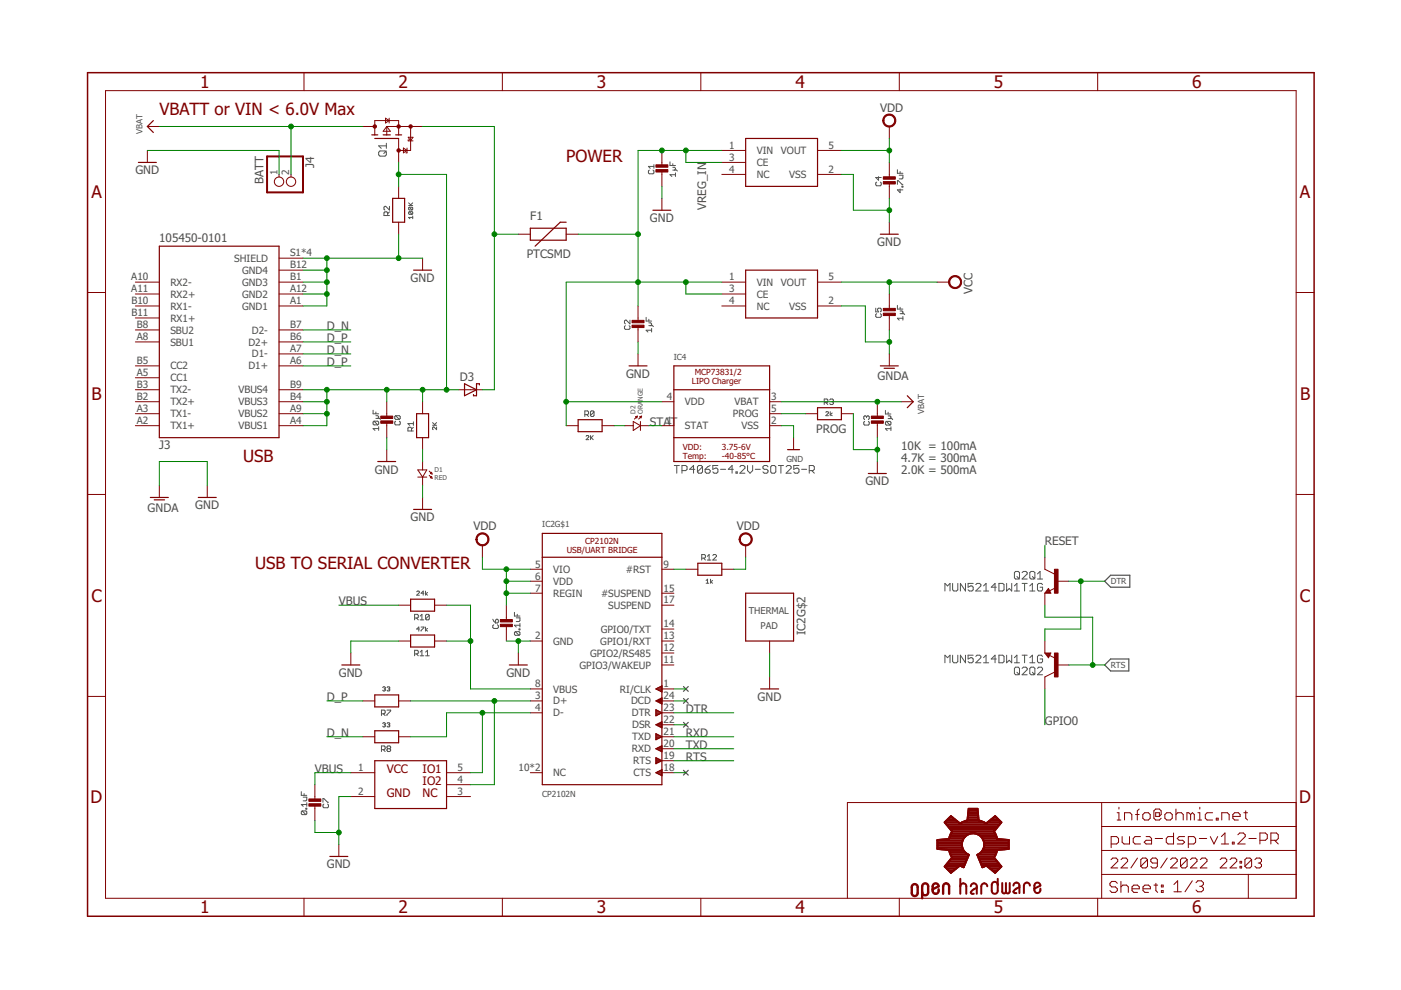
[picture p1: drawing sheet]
<svg xmlns="http://www.w3.org/2000/svg" width="297mm" height="210mm" viewBox="0 0 297 210" stroke-linecap="round" stroke-linejoin="round" font-family="sans-serif">
<path d="M234.2 123.2l1.3-1.2h4v2.5h-4zM144.9 145.6l1 1M144.9 148.1l1 1M144.9 153.2l1 1M145.9 145.6l-1 1M145.9 148.1l-1 1M145.9 153.2l-1 1M234.2 141l1.3-1.3h3.8v2.6h-3.8zM144.9 163.3l1 1M145.9 163.3l-1 1" fill="none" stroke="#505050" stroke-width=".25"/>
<g fill="none" stroke="#505050" stroke-width=".21">
<path d="M80.6 32h1l.3 .3v.5l-.3 .3h-1l-.3-.3v-.5zM81.9 30.4v1.1M81.9 32l-.5 .6M81.9 30.9h-1.6l.5 .6M137.7 36.1l-.2 .2v.4l.2 .2h.8l.1-.2v-.4l-.1-.2M138.6 34.9v.8M138.6 35.3h-1.1l.4 .4M142 34.3v.8h1.2M142.6 35.5h.4l.2 .2-.2 .4M142.6 36.1h.8l.2 .2M142.6 34.7v.4M143.2 37h-1.2l.5 .4"/>
<path d="M143.2 36.7v.7M185.9 38.6l-.2 .2v.4l.2 .2h.7l.2-.2v-.4l-.2-.2M186.3 37.4v.8l-.6-.6h1.1M190.3 36v.7h1.1M190.3 39.1v-.8h.2l.7 .8h.2M190.6 37.1h.8v.6l-.2 .2h-.6M190.8 36.4v.3M191.2 39.5h.2v.2h-.2zM82.2 45.7v-.6l-.2-.2h-.4l-.2 .2v.6h1.2M82.6 43.8v.7l-.8-.7-.4 .1v.4l.2 .2M82.6 44.9l-.4 .4M86.6 43.6h.9"/>
<path d="M86.6 43l.6 .6M86.8 43.9l.7 .2-.1 .4M86.8 44.9h.6l.1 .1-.1 .4M86.8 44.9l-.2 .4 .2 .1h.6M86.8 43.9l-.2 .5 .2 .1h.6M86.8 44.9l.6 .5M86.8 43.9l.6 .6M87.5 46.1h-.9l.3 .3M87.5 45.8v.6M87.5 43l-.4 .4M190.8 40.1v.8l-.5-.6h1.1M132.6 69l-.2 .2v.4l.2 .2h.8l.2-.2v-.4l-.2-.2"/>
<path d="M133.6 67.9v.8l-.8-.8-.4 .2v.4l.2 .2M137 67.3v.8h1.2M137.6 68.5h.4l.2 .2-.2 .3M137.6 69h.7l.2 .2M137.6 67.7v.4M138.2 70h-1.2l.4 .4M138.2 69.6v.8M185.7 65.3v.8h.6l-.2-.4 .2-.4h.3l.2 .2v.4l-.2 .2M185.9 66.5l-.2 .2v.4l.2 .2h.7l.2-.2v-.4l-.2-.2M190.3 64.7v.8h1.1M190.8 65.2v.3M190.8 65.9h.4l.2 .2-.2 .4"/>
<path d="M190.8 66.5h.8l.2 .2M191.4 67.1v.8M191.4 67.5h-1.1l.3 .4M79.1 87v.7h1.2M79.3 89.3h.8l.2 .2v.4l-.2 .2M79.3 89.3l-.2 .2v.4l.2 .2h.8M79.3 89.3l.8 .8M79.7 88.1h.4l.2 .2-.2 .4M79.7 88.7h.8l.2 .2M79.7 87.4v.3M80.3 90.9h-1.2l.4 .3M80.3 90.5v.7"/>
<path d="M83.9 89.3l-.2 .2v.4l.2 .2h.8l.2-.2v-.4l-.2-.2M83.9 88.1h.8l.2 .2v.4l-.2 .2M83.9 88.1l-.2 .2v.4l.2 .2h.8M83.9 88.1l.8 .8M87.2 91.4v-.6l-.1-.2h-.4l-.2 .2v.6h1.2M87.7 90.6l-.5 .4M87.7 89.8h-1.2l.4 .4M87.7 89.4v.8M91.7 90.2h.9M91.7 89.6l.6 .6M92.6 90.5v.6l-.6-.6-.3 .2 .1 .4M92.6 89.6l-.5 .4"/>
<path d="M124 87.9h.6l.2-.2v-.4l-.2-.2h-.6v1.2M124.3 92.5l.1-.1 .4 .1-.5 .7h.5M124.4 87.9l.4 .4M125.2 92.4v.8M125.3 92.8l.5 .4M125.8 92.4l-.6 .5M125.9 87.3l-.1-.2h-.4l-.2 .2v.8M125.9 87.3v.8l-.1 .2h-.4l-.2-.2M125.9 87.3l-.7 .8M143 98.7h1M143.5 98.7v1.6M144.6 99.8h.8l.3-.3v-.5l-.3-.3h-.8v1.6"/>
<path d="M147.3 99.5h-1.1l.8-.8v1.6M148.9 99l-.2-.3h-.6l-.2 .3v1.1M148.9 99v1.1l-.2 .2h-.6l-.2-.2M148.9 99l-1 1.1M149.5 99.5h.8l.3 .3v.3l-.3 .2h-.5l-.3-.2zM150.6 98.7l-.6 .3-.5 .5M152.2 98.7h-1.1v.8l.6-.2h.3l.2 .2v.6l-.2 .2h-.6l-.3-.2M152.8 99.5h1.1M155.5 99.5h-1.1l.8-.8v1.6M156.9 99l.2-.3h.6l.2 .3v.3l-1 1h1M158.5 98.7v1.1l.5 .5 .6-.5v-1.1M160.1 99.5h1.1"/>
<path d="M162.8 99l-.2-.3h-.6l-.2 .3v.3l.2 .2h.6l.2 .3v.3l-.2 .2h-.6l-.2-.2M163.7 98.7h.5l.3 .3v1.1l-.3 .2h-.5l-.3-.2v-1.1zM165 98.7h1.1M165.6 98.7v1.6M166.7 99l.2-.3h.6l.2 .3v.3l-1 1h1M169.4 98.7h-1.1v.8l.5-.2h.3l.3 .2v.6l-.3 .2h-.5l-.3-.2M169.9 99.5h1.1M171.6 99.8h.8l.3-.3v-.5l-.3-.3h-.8v1.6M172.1 99.8l.6 .5M174.8 85.4h.5l.2-.2v-.4l-.2-.2h-.5v1.2M175.1 87.4l.1-.1 .5 .1-.6 .7h.6M175.1 85.4l.4 .4"/>
<path d="M175.9 84.8l.2-.2h.4l.2 .2-.2 .4M176 87.3v.8M176.3 85.2h.2M176.4 87.6l-.4 .3 .4 .2M176.5 85.2l.2 .2-.2 .4h-.4l-.2-.2M183.3 89.3l-.2 .2v.4l.2 .2h.8l.2-.2v-.4l-.2-.2M183.7 88.4l-.2-.2-.4 .2v.4l.2 .2M183.7 88.4l.2-.2 .4 .2v.4l-.2 .2M183.7 88.4v.2M187.7 87v.8h1.2M187.9 89.3l-.2 .2v.4l.2 .2h.8M187.9 89.3h.8l.2 .2v.4l-.2 .2"/>
<path d="M187.9 89.3l.8 .8M188.3 88.8h.8l.2 .2M188.3 88.2h.4l.2 .2-.2 .4M188.3 87.4v.4M188.9 90.9h-1.2l.4 .4M188.9 90.5v.8M148.8 118.3h.6l.2-.1v-.4l-.2-.2h-.6v1.1M149.2 118.3l.4 .4M150 118l.3-.4v1.1M150 118.7h.7M151.1 117.8l.2-.2h.4l.2 .2v.2l-.8 .7h.8M156 100.1h.3v.2h-.3z"/>
<path d="M87.9 131h.6l.2-.1v-.4l-.2-.2h-.6v1.1M87.9 138.6h.6l.2-.1v-.4l-.2-.2h-.6v1.1M88.3 131l.4 .4M88.3 138.6l.4 .4M88.3 125.5l.2-.2 .4 .2-.6 .7h.6M88.9 133.4h-.6l.5-.5v.9M89.1 130.6l.4-.3v1.1M89.1 138.3l.4-.4v1.1M89.1 131.4h.8M89.1 139h.8M89.3 132.9h.6l-.6 .9M89.9 125.8h-.6l.4-.5v.9"/>
<path d="M90.2 125.3v.9M90.2 132.9v.9M90.2 139h.8M90.2 138.3l.4-.4v1.1M90.7 125.6l-.5 .3 .5 .3M90.7 133.2l-.5 .3 .5 .3M91 130.5l-.2-.2h-.4l-.2 .2v.7M91 130.5v.7l-.2 .2h-.4l-.2-.2M91 130.5l-.8 .7M104.5 131.3l.6 .8M104.7 132.5l-.2 .2v.4l.2 .1h.8l.2-.1v-.4l-.2-.2M105.1 131.5l.4-.2 .2 .2v.4l-.2 .2h-.4z"/>
<path d="M109.1 129.8v.8h1.1M109.3 133.9l-.2 .2v.4l.2 .2h.7M109.3 133.9h.7l.2 .2v.4l-.2 .2M109.3 133.9l.7 .8M109.5 131h.7v.6l-.2 .2h-.5M109.7 130.2v.4M110 133.3h.2v.2h-.2zM110.2 132.2v.7M110.2 132.6h-1.1l.4 .3M149.7 123.1l.3-.3v.9M149.7 123.7h.6M150.6 122.8v.9"/>
<path d="M151.1 123.1l-.5 .3 .5 .3M200.3 125.3v-1.6l.6 .5 .5-.5v1.6M202 123.7v1.4l.2 .2h.6l.3-.2v-1.4M202 138.9v1.4l.2 .2h.6l.3-.2v-1.4M204.7 123.7v1.6l-1.1-1.6v1.6M204.7 138.9v1.6l-1.1-1.6v1.6M206.3 123.7h-1v.8l.5-.3h.3l.2 .3v.6l-.2 .2h-.6l-.2-.2M206.3 138.9h-1v.8l.5-.3h.3l.2 .3v.6l-.2 .2h-.6l-.2-.2M206.9 124l.3-.3h.5l.3 .3v.2l-1.1 1.1h1.1M206.9 139.2l.3-.3h.5l.3 .3v.2l-1.1 1.1h1.1M208.5 125.3h1.1M208.5 124.2l.6-.5v1.6"/>
<path d="M208.5 139.4l.6-.5v1.6M211.2 124.5h-1l.8-.8v1.6M211.2 139.7h-1l.8-.8v1.6M211.8 123.7h.8l.3 .3v1.1l-.3 .2h-.8zM211.8 138.9h.8l.3 .3v1.1l-.3 .2h-.8zM213.4 123.7v1.6l.6-.5 .5 .5v-1.6M213.4 138.9v1.6l.6-.5 .5 .5v-1.6M215.1 125.3h1.1M215.1 124.2l.5-.5v1.6M215.1 139.4l.5-.5v1.6M215.3 121.2h.6l.3 .2v1.1l-.3 .3h-.6l-.2-.3v-1.1zM215.6 122.2l.6 .6"/>
<path d="M216.7 123.7h1.1M216.7 138.9h1.1M216.7 121.4l.3-.2h.5l.3 .2v.3l-1.1 1.1h1.1M217.2 123.7v1.6M217.2 138.9v1.6M218.3 125.3h1.1M218.3 124.2l.6-.5v1.6M218.3 139.4l.6-.5v1.6M218.3 121.4l.3-.2h.5l.3 .2v1.1l-.3 .3h-.5l-.3-.3zM218.9 122.2l.5 .6M220 122.8h1M220 121.7l.5-.5v1.6"/>
<path d="M221 124l-.2-.3h-.6l-.2 .3v1.1l.2 .2h.6l.2-.2v-.6h-.5M221 139.2l-.2-.3h-.6l-.2 .3v1.1l.2 .2h.6l.2-.2v-.6h-.5M80.9 151.3h.5l.3-.2v-.4l-.3-.1h-.5v1.1M80.9 158.9h.5l.3-.2v-.3l-.3-.2h-.5v1.1M81.1 145.8l.5-.2 .1 .2-.1 .3M81.1 153.4l.5-.2 .1 .2-.1 .3M81.3 151.3l.4 .4M81.3 158.9l.4 .4M81.4 146.1h.2M81.4 153.7h.2M81.6 146.1l.1 .1-.1 .3-.5-.2M81.6 153.7l.1 .1-.1 .3-.5-.1"/>
<path d="M82 150.6h.8v.1l-.8 .8v.2M82.1 145.8l.4-.2 .1 .2-.1 .3M82.1 153.4l.4-.2 .1 .2-.1 .3M82.2 158.7l-.2-.1 .2-.4h.4l.2 .2-.2 .3M82.2 158.7l-.2 .2 .2 .4h.4l.2-.2-.2-.4M82.2 158.7h.4M82.4 146.1h.1M82.4 153.7h.1M82.5 146.1l.1 .1-.1 .3-.4-.2M82.5 153.7l.1 .1-.1 .3-.4-.1M200.3 140.5v-1.6l.6 .5 .5-.5v1.6M208.5 140.5h1.1"/>
<path d="M215.1 140.5h1.1M215.1 141.7l.2-.2h.6l.3 .2v1.1l-.3 .3h-.6l-.2-.3zM215.6 142.5l.6 .6M216.7 141.7l.3-.2h.5l.3 .2v.3l-1.1 1.1h1.1M218.3 140.5h1.1M218.3 141.7l.3-.2h.5l.3 .2v1.1l-.3 .3h-.5l-.3-.3zM218.9 142.5l.5 .6M220 141.7l.2-.2h.6l.2 .2v.3l-1 1.1h1M63.9 167.9v.7h1.1M64.1 171.9l-.2 .2v.4l.2 .2h.8M64.1 171.9h.8l.1 .2v.4l-.1 .2M64.1 171.9l.8 .8"/>
<path d="M64.3 169h.7v.6l-.1 .2h-.6M64.5 168.3v.3M64.9 171.4h.1v.2h-.1zM65 170.2v.8M65 170.6h-1.1l.4 .4M68.5 170.1v-.8h.2l.7 .8h.2M68.7 170.5l-.2 .2v.4l.2 .2h.7l.2-.2v-.4l-.2-.2"/>
</g>
<g fill="none" stroke="#800000" stroke-width=".21">
<path d="M22.4 19.2h252.4v171.3h-252.4zM64.5 15.4v3.8M106.5 15.4v3.8M148.6 15.4v3.8M190.7 15.4v3.8M232.7 15.4v3.8M31.2 26.8h2.6M31.2 31.9v2.5M59.2 37v.5M61.7 37v.5M76.9 26.8h2.6M79.5 28.6v-3h5v3"/>
<path d="M81.7 25.1l.8 .5-.8 .5zM82 26.8v1.8M82 26.8h7.6M82 26.8l.8 1h-1.6zM82.5 25.1v1M84.5 29.4v5M84.5 39.5v2.6M85.5 31.4l.8 .5-.8 .5zM86.3 31.4v1h-.3M86.6 29.6v.3h1M86.6 29.1h1l-.5 .8zM87.1 26.8v5.1h-2.6"/>
<path d="M140.3 31.9v3.3M140.3 36.2v3.3M153 31.9h5.1M153 34.4h5.1M153 37h5.1M173.3 31.9h5.1M173.3 37h5.1M188.6 26.8v2.6M188.6 34.4v3.3M188.6 38.8v3.3M28.7 59.8h5.1M59.2 59.8h5"/>
<path d="M59.2 57.3h5M59.2 54.7h5M84.5 47.1v2.6M89.6 54.7v2.6M109.9 49.7h2.5M120 49.7h2.6M140.3 42.1v2.5M153 59.8h5.1M173.3 59.8h5.1M188.6 47.1v2.6M198.7 59.8h2.5M18.6 62h3.8"/>
<path d="M28.7 62.3h5.1M28.7 64.9h5.1M28.7 77.6h5.1M28.7 72.5h5.1M28.7 70h5.1M28.7 67.4h5.1M59.2 62.3h5M59.2 64.9h5M59.2 77.6h5M59.2 75h5M59.2 72.5h5M59.2 70h5"/>
<path d="M135.3 64.9v3.3M135.3 69.2v3.3M135.3 75v2.6M153 62.3h5.1M153 64.9h5.1M173.3 64.9h5.1M188.6 62.3v3.3M188.6 66.7v3.3M188.6 75v2.6M274.8 62h3.8M28.7 82.6h5.1M28.7 87.7h5.1"/>
<path d="M28.7 90.3h5.1M28.7 85.2h5.1M28.7 80.1h5.1M59.2 82.6h5M59.2 87.7h5M59.2 90.3h5M59.2 85.2h5M82 85.2v3.3M82 89.5v3.3M82 95.3v2.6M88.6 99.6h1.9l-.9 1.6zM89.6 85.2v2.5"/>
<path d="M89.6 92.8v2.5M89.6 97.9v1.7M91 99.9l.4 .4M97.2 82.6h5.1M120 90.3h2.6M127.7 90.3h2.5M132.5 90.3h1.8M134.3 89.4l1.5 .9-1.5 1zM134.8 88.3l.3-.1-.1 .4zM134.9 88.5l-.4 .4M135.7 88.3l.3-.1-.1 .4zM135.8 90.3h1.8"/>
<path d="M135.8 89.4v1.9M135.8 88.5l-.4 .4M140.3 90.3h2.6M140.3 85.2h2.6M163.2 87.7h2.5M163.2 90.3h2.5M163.2 85.2h2.5M168.3 92.8v2.5M170.8 87.7h2.5M178.4 87.7h2.5M186 85.2v3.3M186 89.5v3.3"/>
<path d="M186 97.9v2.5M191.1 85.2h2.5M18.6 104.8h3.8M33.8 102.9v2.6M43.9 102.9v2.6M88.6 101.2h1.9M89.6 101.2v1.7M89.6 105.5v2.5M91 100.8l.4 .4M91.2 100.4l.3-.3 .1 .4zM91.5 101l.1 .4-.4-.1zM102.3 115.6v2.6"/>
<path d="M158.1 115.6v2.6M221.5 118.2v2.5l2.1 1M274.8 104.8h3.8M74.4 138.5v2.5M84.5 135.9h2.6M84.5 128.3h2.6M92.1 135.9h2.6M92.1 128.3h2.6M107.4 128.3v3.3M107.4 132.6v3.3M109.9 138.5v2.5M112.4 120.7h2.6"/>
<path d="M112.4 125.8h2.6M112.4 135.9h2.6M112.4 123.2h2.6M140.3 120.7h2.6M140.3 125.8h2.6M140.3 135.9h2.6M140.3 133.4h2.6M140.3 138.5h2.6M140.3 128.3h2.6M145.4 120.7h2.6M153 120.7h2.6M163.2 135.9v2.6"/>
<path d="M221.5 138.5h1.3l-.5 1zM221.5 125.8v2.5M221.5 135.9v2.6M222.3 124.8l.5 1h-1.3zM222.5 139l1.3 .6M223.8 124.7l-1.3 .6M224.1 123.2h2.5M18.6 147.7h3.8M76.9 148.6h2.6M76.9 156.2h2.6M84.5 148.6h2.6M84.5 156.2h2.6"/>
<path d="M112.4 148.6h2.6M112.4 151.1h2.6M112.4 146.1h2.6M140.3 148.6h2.6M140.3 151.1h2.6M140.3 153.7h2.6M140.3 141h2.6M140.3 146.1h2.6M140.3 158.7h2.6M140.3 156.2h2.6M163.2 143.5v2.6M223.6 142.5l-2.1 1v2.6"/>
<path d="M224.1 141h2.5M274.8 147.7h3.8M66.8 166.4v3.3M66.8 170.7v3.3M71.8 179v2.6M74.4 163.8h5.1M74.4 168.9h5.1M94.7 163.8h5.1M94.7 168.9h5.1M94.7 166.4h5.1M112.4 163.8h2.6M140.3 163.8h2.6"/>
<path d="M140.3 161.3h2.6M233.6 170.2v20.3M233.6 175.2h41.2M235.6 178.9h1.1l.5-.3v-.8l-.5-.4h-1.1v2.3M236.9 172.3h.3v1.6M236.9 173.9h.7M237.2 171.2v.3M237.9 177.4v1.2l.4 .3h1.2v-1.5M238.4 173.9v-1.6h1.2l.4 .4v1.2M240.7 172.7h.8M241.5 171.5l-.4 .4v2M241.8 177.4h-1.2l-.3 .4v.8l.3 .3h1.2"/>
<path d="M242.3 172.7l.4-.4h.8l.4 .4v.8l-.4 .4h-.8l-.4-.4zM243 177.4h.8l.4 .4v1.1h-1.2l-.4-.3 .4-.4h1.2M244.9 177.8h1.6M245 172.3h.8v.8h-.8zM245.8 173.1l.4-.4v-.8l-.4-.4h-.8l-.4 .4v1.6l.4 .4h.8l.4-.4M247 172.7l.4-.4h.7l.4 .4v.8l-.4 .4h-.7l-.4-.4zM248.8 176.6v2.3h-1.2l-.3-.3v-.8l.3-.4h1.2M249.3 172.7l.4-.4h.8l.4 .4v1.2M249.3 171.5v2.4M251.2 177.4h-1.2l-.4 .4 .4 .4h.8l.4 .4-.4 .3h-1.2M251.9 178.9h1.2l.4-.3v-.8l-.4-.4h-1.2v2.3M252.4 172.7l-.4-.4h-.3v1.6"/>
<path d="M252.4 172.7v1.2M252.4 172.7l.4-.4 .4 .4v1.2M254 172.3h.4v1.6M254 173.9h.8M254.3 177.8h1.5M254.4 171.2v.3M256.6 177.4l.8 1.5 .8-1.5M257.1 172.3h-1.2l-.4 .4v.8l.4 .4h1.2M257.9 173.5h.4v.4h-.4zM259 178.9h1.5M259 177.4l.7-.8v2.3M259 173.9v-1.6h1.2l.4 .4v1.2"/>
<path d="M261.3 178.6h.4v.3h-.4zM261.4 173.1h1.5v-.4l-.3-.4h-.8l-.4 .4v.8l.4 .4h.8M262.4 177l.4-.4h.8l.4 .4v.4l-1.6 1.5h1.6M263.7 172.3h.8M264.1 171.9v1.6l.4 .4M264.8 177.8h1.5M267.1 178.2h1.2l.4-.4v-.8l-.4-.4h-1.2v2.3M269.5 178.2h1.1l.4-.4v-.8l-.4-.4h-1.1v2.3M270.2 178.2l.8 .7M274.8 170.2h-95.1v20.3M64.5 190.5v3.8M106.5 190.5v3.8"/>
<path d="M148.6 190.5v3.8M190.7 190.5v3.8M232.7 190.5v3.8M233.6 185.4h41.2M233.6 180.3h41.2M235.6 182.3l.3-.4h.7l.4 .4v.3l-1.4 1.4h1.4M236.9 187.3l-.4-.4h-.8l-.4 .4v.4l.4 .3h.8l.4 .4v.4l-.4 .4h-.8l-.4-.4M237.7 186.9v2.3M237.7 188l.4-.3h.7l.4 .3v1.2M237.7 182.3l.3-.4h.7l.4 .4v.3l-1.4 1.4h1.4M240 188.4h1.6v-.4l-.4-.3h-.8l-.4 .3v.8l.4 .4h.8M241.2 181.9l-1.4 2.1"/>
<path d="M242.3 188.4h1.6v-.4l-.4-.3h-.8l-.4 .3v.8l.4 .4h.8M243.3 182.3v1.4l-.4 .3h-.7l-.3-.3M243.3 182.3l-.4-.4h-.7l-.3 .4v1.4M243.3 182.3l-1.4 1.4M244.7 187.7h.7M245.1 187.3v1.5l.3 .4M245.4 183h-1.1l-.3-.4v-.3l.3-.4h.7l.4 .4v1.4l-.4 .3h-.7l-.3-.3M246.2 187.7h.4v.3h-.4zM246.2 188.8h.4v.4h-.4zM247.5 181.9l-1.4 2.1M248.2 182.3l.3-.4h.7l.4 .4v.3l-1.4 1.4h1.4M248.9 187.5l.8-.7v2.3"/>
<path d="M248.9 189.1h1.6M251.7 182.3v1.4l-.3 .3h-.8l-.3-.3M251.7 182.3l-.3-.4h-.8l-.3 .4v1.4M251.7 182.3l-1.4 1.4M252.4 182.3l.4-.4h.6l.4 .4v.3l-1.4 1.4h1.4M252.8 186.8l-1.6 2.3M253.6 187.2l.4-.4h.7l.4 .4v.3l-.4 .4M254.4 187.9h.3M254.5 182.3l.3-.4h.7l.4 .4v.3l-1.4 1.4h1.4M254.7 187.9l.4 .4v.4l-.4 .4h-.7l-.4-.4M258.7 182.3l.4-.4h.7l.3 .4v.3l-1.4 1.4h1.4M260.8 182.3l.4-.4h.7l.3 .4v.3l-1.4 1.4h1.4"/>
<path d="M262.9 183.7h.3v.3h-.3zM262.9 182.6h.3v.4h-.3zM264.7 185.4v5.1M265.4 182.3v1.4l-.4 .3h-.7l-.4-.3M265.4 182.3l-.4-.4h-.7l-.4 .4v1.4M265.4 182.3l-1.5 1.4M266.1 182.3l.3-.4h.7l.4 .4v.3l-.4 .4M266.8 183h.3M267.1 183l.4 .3v.4l-.4 .3h-.7l-.3-.3"/>
<circle cx="59.2" cy="38.5" r=".99"/>
<circle cx="61.7" cy="38.5" r=".99"/>
</g>
<g fill="none" stroke="#800000" stroke-width=".25">
<path d="M29.3 34.4h3.8M32.5 25.6l-1.3 1.2 1.3 1.3M78.8 28.6h1.3M79.5 29.4h5M81.2 28.6h1.6M83.9 28.6h1.3M158.1 29.4h15.2v10.1h-15.2zM33.8 52.2h25.4v40.6h-25.4zM83.2 42.1h2.6v5h-2.6zM87.7 57.3h3.8M112.4 48.4h7.6v2.5h-7.6zM120 47.1h-1.2l-5.3 5.1"/>
<path d="M138.4 44.6h3.8M158.1 57.3h15.2v10.1h-15.2zM186.6 49.7h3.9M133.4 77.6h3.8M142.9 77.6h20.3v20.3h-20.3zM186.6 77.6h3.9M187.5 78.1h2.1M80.1 97.9h3.8M88.3 87.7h2.6v5.1h-2.6zM98.5 81.4l2.5 1.2-2.5 1.3zM101.6 81.6v-.2h-.6v2.5h-.6v-.2M122.6 89h5.1v2.5h-5.1z"/>
<path d="M142.9 92.8h20.3M142.9 82.6h20.3M167 95.3h2.5M173.3 86.4h5.1v2.6h-5.1zM192.4 83.9l1.2 1.3-1.2 1.2M31.9 105.5h3.8M32.7 106h2.2M42 105.5h3.8M87.7 108h3.8M115 118.2h25.3M115 113.1h25.3v53.3h-25.3zM148 119.4h5v2.6h-5z"/>
<path d="M184.1 100.4h3.8M87.1 127h5v2.6h-5zM87.1 134.6h5v2.6h-5zM158.1 125.8h10.2v10.1h-10.2zM222.3 125.3l-.1 .2h.3l-.2-.5-.5 .6h.7M222.5 138.6h-.7l.5 .6 .2-.5h-.3l.1 .3M72.5 141h3.8M79.5 147.3h5v2.6h-5zM79.5 154.9h5v2.6h-5zM108 141h3.8M139.1 150.5l1.2 .6-1.2 .7zM139.1 155.6l1.2 .6-1.2 .6z"/>
<path d="M139.1 151.7h.2M139.1 151.4h.7M139.1 151.2h1.1M139.1 151h.9M139.1 150.8h.5M139.1 150.5h.1M139.1 156.8h.2M139.1 156.5h.6M139.1 156.3h1M139.1 156.1h1M139.1 155.9h.6M139.1 155.6h.1"/>
<path d="M139.1 158.7l1.2 .7M139.1 158.7h1.2M139.1 153.6h1.2M139.1 146.1h1.2M139.2 148.5h1.1M139.4 148.8h.9M139.4 145.9h.9M139.5 153.9h.8M139.5 158.5h.8M139.5 159h.8M139.6 153.4h.7M139.6 146.3h.7"/>
<path d="M139.6 148.3h.7M139.8 149h.5M139.9 145.7h.4M139.9 154.1h.4M140 158.3h.3M140 159.2h.3M140 153.2h.3M140 146.6h.3M140.1 148.1h.2M140.3 149.2h.1M140.3 145.4l-1.2 .7 1.2 .6M140.3 145.4h.1"/>
<path d="M140.3 148l-1.2 .6 1.2 .6M140.3 153l-1.2 .7 1.2 .6M140.3 158.1l-1.2 .6M161.3 146.1h3.8M79.5 161.3h15.2v10.1h-15.2zM139.1 160.7l1.2 .6-1.2 .6zM139.1 161.9h.1M139.1 161.6h.5M139.1 161.4h1M139.1 161.2h1.1M139.1 161h.6M139.1 160.8h.2"/>
<path d="M139.1 163.9h1.2M139.4 163.6h.9M139.6 164.1h.7M139.9 163.4h.4M140 164.3h.3M140.3 163.2l-1.2 .6 1.2 .7M140.3 163.2h.1M69.9 181.6h3.8"/>
</g>
<g fill="#800000" stroke="#800000" stroke-width=".21">
<path d="M106.1 132.4h2.5v.5h-2.5z"/>
<path d="M106.1 131.4h2.5v.5h-2.5z"/>
<path d="M223.6 120.7h.7v5.1h-.7z"/>
<path d="M223.6 138.5h.7v5h-.7z"/>
<path d="M80.7 88.2h2.6v.5h-2.6z"/>
<path d="M80.7 89.2h2.6v.5h-2.6z"/>
<path d="M187.3 38.5h2.5v.5h-2.5z"/>
<path d="M187.3 37.5h2.5v.5h-2.5z"/>
<path d="M184.7 89.2h2.6v.5h-2.6z"/>
<path d="M184.7 88.2h2.6v.5h-2.6z"/>
<path d="M139.1 36h2.5v.5h-2.5z"/>
<path d="M139.1 34.9h2.5v.6h-2.5z"/>
<path d="M187.3 66.4h2.5v.5h-2.5z"/>
<path d="M187.3 65.4h2.5v.5h-2.5z"/>
<path d="M134 68.9h2.5v.5h-2.5z"/>
<path d="M134 67.9h2.5v.5h-2.5z"/>
<path d="M65.5 169.4h2.5v.5h-2.5z"/>
<path d="M65.5 170.4h2.5v.5h-2.5z"/>
</g>
<g fill="#800000" stroke="#800000" stroke-width=".21">
<path d="M187.5 24.6a1.4 1.4 0 0 1 2.2 .2 1.4 1.4 0 0 1-.8 2.1 1.4 1.4 0 0 1-1.7-1.3h.2a1.14 1.14 0 0 1 1.6-1.1 1.14 1.14 0 0 1 .3 1.9 1.14 1.14 0 0 1-1.8-.6l-.1-.2h-.2z" fill-rule="evenodd"/>
<path d="M201.5 58.8a1.4 1.4 0 0 1 2.2 .3 1.4 1.4 0 0 1-.8 2 1.4 1.4 0 0 1-1.8-1.3h.3a1.15 1.15 0 0 1 1.6-1.1 1.15 1.15 0 0 1 .3 1.9 1.15 1.15 0 0 1-1.9-.5v-.3h-.3z" fill-rule="evenodd"/>
<path d="M101.3 113.4a1.4 1.4 0 0 1 2.2 .2 1.4 1.4 0 0 1-.8 2.1 1.4 1.4 0 0 1-1.8-1.3h.3a1.14 1.14 0 0 1 1.6-1 1.14 1.14 0 0 1 .2 1.9 1.14 1.14 0 0 1-1.8-.7v-.2h-.3z" fill-rule="evenodd"/>
<path d="M157.1 113.4a1.4 1.4 0 0 1 2.2 .2 1.4 1.4 0 0 1-.8 2.1 1.4 1.4 0 0 1-1.8-1.3h.3a1.15 1.15 0 0 1 1.6-1.1 1.15 1.15 0 0 1 .2 1.9 1.15 1.15 0 0 1-1.8-.6v-.2h-.3z" fill-rule="evenodd"/>
<circle cx="84.5" cy="26.8" r=".36"/>
<circle cx="79.5" cy="26.8" r=".36"/>
<circle cx="87.1" cy="26.8" r=".36"/>
<circle cx="84.5" cy="31.9" r=".36"/>
</g>
<g fill="none" stroke="#800000" stroke-width=".42">
<path d="M56.6 33.2h7.6v7.6h-7.6zM198.8 179.7h5.2M198.8 179.3h5.1M198.8 178.9h5.1M198.8 178.6h5.2M198.8 178.2h5.3M200.4 174.4h2.9M200.6 174.1h2.3M200.7 174.8h11.2M201 175.2h10.6M201 173.7h1.4M201.2 177.9l-2.4 .2v1.9l2.4 .2"/>
<path d="M201.2 177.8h3.1M201.3 175.6h10M201.3 177.4h3.3M201.4 173.3h.6M201.5 177.1h3.5M201.6 175.9h9.4M201.7 176.7h4.4M201.8 176.3h9M201.9 176.3l-.7 1.6M203.5 174.6l-1.9-1.5-1.3 1.2 1.6 2M203.9 174.4h4.9M203.9 179l.3 1.2 .5 .6 .7 .5"/>
<path d="M203.9 179a2.39 2.39 0 0 1 3.7-1.9 2.39 2.39 0 0 1-.4 4.2M203.9 179l.3 1.1M204.7 174.1h3.2M205.1 173.9l-1.6 .7M205.1 173.9l.3-2.4h1.8l.3 2.4M205.1 173.7h2.4M205.2 173.3h2.2M205.2 172.9h2.2M205.3 172.6h2M205.3 172.2h2M205.3 171.8h2M206.6 176.7l1 .4"/>
<path d="M207.5 173.9l1.6 .7M207.6 177.1h3.5M207.6 177.1l.6 .5 .3 .6M208 177.4h3.3M208.3 177.8h3.1M208.5 178.2h5.4M208.5 178.2l.2 .7M208.6 179.7h5.3M208.6 178.6h5.3M208.7 179.3h5.2M208.7 178.9a2.38 2.38 0 0 1-1.5 2.4M208.7 178.9h5.2"/>
<path d="M209.1 174.6l1.9-1.5 1.3 1.2-1.6 2M209.3 174.4h2.9M209.7 174.1h2.3M210.2 173.7h1.4M210.7 173.3h.6M210.7 176.3l.7 1.6M211 176.7h-4.8a2.39 2.39 0 0 0-2.3 2.3M211.4 177.9l2.5 .2v1.9l-2.5 .2M199.5 180h4.7M200.4 183.8h2.8M200.6 183.4h3.9M200.7 184.2h2"/>
<path d="M200.9 183h3.8M201.1 184.5h1.1M201.2 182.7h3.6M201.2 180.2l.7 1.6M201.2 180.2l.2 .6M201.3 180.4h3.1M201.4 180.8l.5 1M201.4 180.8h3.3M201.5 184.9h.3M201.5 182.3h3.5M201.5 181.2h3.8M201.7 181.5h3.6"/>
<path d="M201.8 181.9h3.3M201.9 181.8l-1.6 1.9 1.3 1.3 1.9-1.5M203.5 183.5l.8 .4M203.6 187.9a.63 .63 0 0 1 .6-.6 .63 .63 0 0 1 .7 .6v1.6M203.6 186.3v3.2M204.1 183.8h.2M204.2 180.1l.6 .8 .6 .4M205.4 181.3l-1.1 2.6M205.8 187.9a.63 .63 0 0 1 .7-.6 .63 .63 0 0 1 .6 .6v1.6M207.1 188.2l-.9 .5-.4 .5 .2 .3h.5M207.2 181.3l1.1 2.6M207.3 181.5h3.6"/>
<path d="M207.3 181.2h3.8M207.5 181.9h3.3M207.6 182.3h3.5M207.8 182.7h3.6M207.9 180.8h3.3M208 183h3.8M208.1 183.4h3.9M208.2 180.4h3.1M208.3 183.8h.2M208.4 180h4.7M209.1 183.5l-.8 .4M209.3 187.9a.63 .63 0 0 0-.6-.6 .63 .63 0 0 0-.7 .6v1.6"/>
<path d="M209.5 183.8h2.7M209.9 184.2h2M210.4 184.5h1.1M210.7 181.8l1.6 1.9-1.3 1.3-1.9-1.5M210.8 184.9h.3M211.2 180.8l-.5 1M211.4 180.2l-.7 1.6M211.4 180.2l-.2 .6M211.5 186.3v2.6a.63 .63 0 0 1-.6 .6 .63 .63 0 0 1-.6-.6v-1.3a.63 .63 0 0 1 .6-.6 .63 .63 0 0 1 .6 .6M212.5 187.2v1.8a.39 .39 0 0 0 .4 .4 .39 .39 0 0 0 .4-.4 .4 .4 0 0 0 .4 .4 .4 .4 0 0 0 .4-.4v-1.8M213.3 187.2v2M214.9 187.8a.63 .63 0 0 1 .6-.7 .63 .63 0 0 1 .6 .7v1.6"/>
<path d="M216.1 188.1l-.9 .5-.3 .4 .2 .3 .4 .1M218.4 187.8a.63 .63 0 0 0-.7-.7 .63 .63 0 0 0-.6 .7v1.6M219.3 188.4l1.3-.6a.63 .63 0 0 0-.7-.7 .63 .63 0 0 0-.6 .7v.9a.67 .67 0 0 0 .8 .6 .67 .67 0 0 0 .5-.9"/>
</g>
<path d="M193.4 187.7a.63 .63 0 0 1 .7-.2 .63 .63 0 0 1 .5 .6v1.3a.62 .62 0 0 1-.7 .6 .62 .62 0 0 1-.6-.6zM195.5 189.2a.63 .63 0 0 0 .7 .6 .63 .63 0 0 0 .6-.6v-1.3a.63 .63 0 0 0-.6-.6 .63 .63 0 0 0-.7 .6v2.6M197.7 188.6l1.3-.7a.63 .63 0 0 0-.6-.6 .63 .63 0 0 0-.7 .6v1a.67 .67 0 0 0 .9 .6 .67 .67 0 0 0 .4-.9M200 189.5v-1.6a.63 .63 0 0 1 .6-.6 .63 .63 0 0 1 .6 .6v1.6" fill="none" stroke="#800000" stroke-width=".51"/>
<path d="M18.6 15.4h260v178.9h-260z" fill="none" stroke="#800000" stroke-width=".32"/>
<g fill="none" stroke="#008000" stroke-width=".21">
<path d="M31.2 31.9h28v5.1M33.8 26.8h43.1M61.7 26.8v10.2M84.5 37h10.2v45.6M84.5 34.4v5.1M89.6 26.8h15.2v55.8h-2.5M140.3 39.5v2.6M145.4 31.9v2.5h7.6M153 31.9h-17.7v33M178.4 37h2.5v7.6h7.7M178.4 31.9h10.2M188.6 29.4v5"/>
<path d="M64.2 54.7h25.4M64.2 59.8h5.1M64.2 57.3h5.1M69.3 54.7v10.2h-5.1M84.5 49.7v5M104.8 49.7h5.1M122.6 49.7h12.7M145.4 59.8v2.5h7.6M153 59.8h-33v30.5M178.4 59.8h20.3M188.6 42.1v5M188.6 59.8v2.5"/>
<path d="M64.2 62.3h5.1M64.2 72.5h10.2M64.2 75h10.2M64.2 70h10.2M64.2 77.6h10.2M135.3 72.5v2.5M178.4 64.9h5.1v7.6h5.1M188.6 70v5M64.2 85.2h5.1M64.2 82.6h33M64.2 87.7h5.1M69.3 82.6v7.7h-5.1"/>
<path d="M82 82.6v2.6M82 92.8v2.5M89.6 82.6v2.6M89.6 95.3v2.6M120 85.2h20.3M130.2 90.3h2.3M137.6 90.3h2.7M165.7 90.3h2.6v2.5M165.7 85.2h25.4M165.7 87.7h5.1M180.9 87.7v7.6h5.1M186 92.8v5.1"/>
<path d="M33.8 102.9v-5h10.1v5M89.6 102.9v2.6M102.3 118.2v2.5h10.1M158.1 118.2v2.5h-2.5M221.5 115.6v2.6M71.8 128.3h12.7M84.5 135.9h-10.1v2.6M94.7 135.9h5.1M94.7 128.3h5.1v17.8h12.6M107.4 135.9h5M107.4 123.2h5M107.4 125.8h5"/>
<path d="M107.4 120.7v7.6M109.9 135.9v2.6M142.9 120.7h2.5M163.2 138.5v5M221.5 128.3v2.6h10.2v10.1M226.6 123.2h7.6M229.2 123.2v10.2h-7.7v2.5M69.3 156.2h7.6M69.3 148.6h7.6M87.1 148.6h25.3M102.3 151.1v12.7h-2.5M104.8 148.6v17.8h-5"/>
<path d="M112.4 151.1h-17.7v5.1h-7.6M142.9 158.7h12.7M142.9 156.2h12.7M142.9 151.1h12.7M142.9 146.1h2.5M142.9 148.6h2.5M142.9 153.7h2.5M221.5 146.1v7.6M226.6 141h7.6M66.8 174v2.5h5M74.4 168.9h-2.6v10.1M74.4 163.8h-7.6v2.6"/>
<path d="M142.9 161.3h12.7M142.9 163.8h2.5"/>
</g>
<g fill="#008000" stroke="#008000" stroke-width=".21">
<circle cx="188.6" cy="44.6" r=".51"/>
<circle cx="69.3" cy="54.7" r=".51"/>
<circle cx="84.5" cy="54.7" r=".51"/>
<circle cx="69.3" cy="57.3" r=".51"/>
<circle cx="69.3" cy="59.8" r=".51"/>
<circle cx="69.3" cy="62.3" r=".51"/>
<circle cx="186" cy="95.3" r=".51"/>
<circle cx="109.9" cy="135.9" r=".51"/>
<circle cx="71.8" cy="176.5" r=".51"/>
<circle cx="231.7" cy="141" r=".51"/>
<circle cx="229.2" cy="123.2" r=".51"/>
<circle cx="186" cy="85.2" r=".51"/>
<circle cx="61.7" cy="26.8" r=".51"/>
<circle cx="69.3" cy="85.2" r=".51"/>
<circle cx="69.3" cy="87.7" r=".51"/>
<circle cx="84.5" cy="37" r=".51"/>
<circle cx="82" cy="82.6" r=".51"/>
<circle cx="89.6" cy="82.6" r=".51"/>
<circle cx="94.7" cy="82.6" r=".51"/>
<circle cx="69.3" cy="82.6" r=".51"/>
<circle cx="145.4" cy="31.9" r=".51"/>
<circle cx="140.3" cy="31.9" r=".51"/>
<circle cx="135.3" cy="59.8" r=".51"/>
<circle cx="135.3" cy="49.7" r=".51"/>
<circle cx="120" cy="85.2" r=".51"/>
<circle cx="145.4" cy="59.8" r=".51"/>
<circle cx="188.6" cy="72.5" r=".51"/>
<circle cx="188.6" cy="31.9" r=".51"/>
<circle cx="107.4" cy="120.7" r=".51"/>
<circle cx="107.4" cy="123.2" r=".51"/>
<circle cx="107.4" cy="125.8" r=".51"/>
<circle cx="188.6" cy="59.8" r=".51"/>
<circle cx="104.8" cy="148.6" r=".51"/>
<circle cx="102.3" cy="151.1" r=".51"/>
<circle cx="104.8" cy="49.7" r=".51"/>
<circle cx="99.8" cy="135.9" r=".51"/>
</g>
<g font-size="3.7" fill="#800000">
<text x="42.4" y="18.6">1</text>
<text x="84.5" y="18.6">2</text>
<text x="126.6" y="18.6">3</text>
<text x="168.6" y="18.6">4</text>
<text x="210.7" y="18.6">5</text>
<text x="252.8" y="18.6">6</text>
<text x="19.4" y="41.9">A</text>
<text x="275.6" y="41.9">A</text>
<text x="19.4" y="84.7">B</text>
<text x="275.6" y="84.7">B</text>
<text x="19.4" y="127.5">C</text>
<text x="275.6" y="127.5">C</text>
<text x="19.2" y="170.3">D</text>
<text x="275.5" y="170.3">D</text>
<text x="42.4" y="193.7">1</text>
<text x="84.5" y="193.7">2</text>
<text x="126.6" y="193.7">3</text>
<text x="168.6" y="193.7">4</text>
<text x="210.7" y="193.7">5</text>
<text x="252.8" y="193.7">6</text>
</g>
<g font-size="3.6" fill="#800000">
<text x="33.8" y="24.3">VBATT or VIN &lt; 6.0V Max</text>
<text x="120" y="34.4">POWER</text>
<text x="51.5" y="97.9">USB</text>
<text x="54.1" y="120.7">USB TO SERIAL CONVERTER</text>
</g>
<g font-size="2.5" fill="#505050">
<text x="186.6" y="23.7">VDD</text>
<text x="66.6" y="35.6" transform="rotate(-90 66.6 35.6)">J4</text>
<text x="28.7" y="37">GND</text>
<text x="55.9" y="39.1" transform="rotate(-90 55.9 39.1)">BATT</text>
<text x="112.4" y="46.6">F1</text>
<text x="137.8" y="47.1">GND</text>
<text x="149.7" y="44.5" transform="rotate(-90 149.7 44.5)">VREG_IN</text>
<text x="33.8" y="51.4">105450-0101</text>
<text x="186" y="52.2">GND</text>
<text x="87.1" y="59.8">GND</text>
<text x="111.7" y="54.7">PTCSMD</text>
<text x="206.2" y="62.4" transform="rotate(-90 206.2 62.4)">VCC</text>
<text x="69.3" y="70">D_N</text>
<text x="69.3" y="75">D_N</text>
<text x="69.3" y="77.6">D_P</text>
<text x="69.3" y="72.5">D_P</text>
<text x="97.5" y="80.7">D3</text>
<text x="132.7" y="80.1">GND</text>
<text x="186.1" y="80.6">GNDA</text>
<text x="33.8" y="95.1">J3</text>
<text x="137.8" y="90.3">STAT</text>
<text x="173.1" y="91.8">PROG</text>
<text x="191.1" y="95.3">10K = 100mA</text>
<text x="79.5" y="100.4">GND</text>
<text x="191.1" y="97.9">4.7K = 300mA</text>
<text x="191.1" y="100.4">2.0K = 500mA</text>
<text x="183.5" y="102.9">GND</text>
<text x="31.3" y="108.5">GNDA</text>
<text x="41.4" y="108">GND</text>
<text x="87.1" y="110.5">GND</text>
<text x="100.4" y="112.5">VDD</text>
<text x="156.2" y="112.5">VDD</text>
<text x="221.5" y="115.6">RESET</text>
<text x="71.8" y="128.3">VBUS</text>
<text x="170.8" y="134.6" transform="rotate(-90 170.8 134.6)">IC2G$2</text>
<text x="71.8" y="143.5">GND</text>
<text x="107.4" y="143.5">GND</text>
<text x="69.3" y="148.6">D_P</text>
<text x="160.6" y="148.6">GND</text>
<text x="145.4" y="151.1">DTR</text>
<text x="221.5" y="153.7">GPIO0</text>
<text x="69.3" y="156.2">D_N</text>
<text x="145.4" y="158.8">TXD</text>
<text x="145.4" y="156.2">RXD</text>
<text x="145.4" y="161.3">RTS</text>
<text x="66.8" y="163.8">VBUS</text>
<text x="69.3" y="184.1">GND</text>
</g>
<g font-size="2.5" fill="#800000">
<text x="82" y="163.8">VCC</text>
<text x="89.6" y="163.8">IO1</text>
<text x="89.6" y="166.4">IO2</text>
<text x="82" y="168.9">GND</text>
<text x="89.6" y="168.9">NC</text>
</g>
<g font-size="2.1" fill="#505050">
<text x="154.6" y="34.1">3</text>
<text x="154.6" y="31.5">1</text>
<text x="160.4" y="35.2">CE</text>
<text x="160.4" y="32.7">VIN</text>
<text x="165.6" y="32.7">VOUT</text>
<text x="175.7" y="31.5">5</text>
<text x="58.8" y="37.2" transform="rotate(-90 58.8 37.2)">1</text>
<text x="61.3" y="37.2" transform="rotate(-90 61.3 37.2)">2</text>
<text x="154.6" y="36.6">4</text>
<text x="160.4" y="37.7">NC</text>
<text x="167.4" y="37.7">VSS</text>
<text x="175.7" y="36.6">2</text>
<text x="27.8" y="59.5">A10</text>
<text x="49.7" y="55.5">SHIELD</text>
<text x="51.4" y="58">GND4</text>
<text x="61.5" y="59.5">B1</text>
<text x="61.5" y="56.9">B12</text>
<text x="61.5" y="54.4">S1*4</text>
<text x="154.6" y="59.5">1</text>
<text x="175.7" y="59.5">5</text>
<text x="27.8" y="62">A11</text>
<text x="27.9" y="64.5">B10</text>
<text x="36.1" y="60.6">RX2-</text>
<text x="36.1" y="63.1">RX2+</text>
<text x="36.1" y="65.6">RX1-</text>
<text x="51.4" y="65.6">GND1</text>
<text x="51.4" y="63.1">GND2</text>
<text x="51.4" y="60.6">GND3</text>
<text x="61.5" y="64.5">A1</text>
<text x="61.5" y="62">A12</text>
<text x="154.6" y="62">3</text>
<text x="154.6" y="64.5">4</text>
<text x="160.4" y="63.1">CE</text>
<text x="160.4" y="65.6">NC</text>
<text x="160.4" y="60.6">VIN</text>
<text x="165.6" y="60.6">VOUT</text>
<text x="167.4" y="65.6">VSS</text>
<text x="175.7" y="64.5">2</text>
<text x="27.9" y="67.1">B11</text>
<text x="29" y="69.6">B8</text>
<text x="36.1" y="70.7">SBU2</text>
<text x="36.1" y="68.2">RX1+</text>
<text x="53.4" y="70.7">D2-</text>
<text x="61.5" y="69.6">B7</text>
<text x="29" y="72.1">A8</text>
<text x="29" y="77.2">B5</text>
<text x="36.1" y="73.3">SBU1</text>
<text x="52.7" y="73.3">D2+</text>
<text x="53.4" y="75.8">D1-</text>
<text x="61.5" y="77.2">A6</text>
<text x="61.5" y="74.7">A7</text>
<text x="61.5" y="72.1">B6</text>
<text x="29" y="79.7">A5</text>
<text x="29" y="82.3">B3</text>
<text x="36.1" y="80.9">CC1</text>
<text x="36.1" y="78.3">CC2</text>
<text x="36.1" y="83.4">TX2-</text>
<text x="50.5" y="83.4">VBUS4</text>
<text x="52.7" y="78.3">D1+</text>
<text x="61.5" y="82.3">B9</text>
<text x="29" y="89.9">A2</text>
<text x="29" y="87.4">A3</text>
<text x="29" y="84.8">B2</text>
<text x="36.1" y="88.5">TX1-</text>
<text x="36.1" y="85.9">TX2+</text>
<text x="50.5" y="88.5">VBUS2</text>
<text x="50.5" y="85.9">VBUS3</text>
<text x="61.5" y="89.9">A4</text>
<text x="61.5" y="87.4">A9</text>
<text x="61.5" y="84.8">B4</text>
<text x="141.4" y="89.9">1</text>
<text x="141.4" y="84.8">4</text>
<text x="145.2" y="85.9">VDD</text>
<text x="155.4" y="88.5">PROG</text>
<text x="155.8" y="85.9">VBAT</text>
<text x="163.5" y="87.4">5</text>
<text x="163.5" y="84.8">3</text>
<text x="163.5" y="89.9">2</text>
<text x="36.1" y="91">TX1+</text>
<text x="50.5" y="91">VBUS1</text>
<text x="145.2" y="91">STAT</text>
<text x="157.2" y="91">VSS</text>
<text x="113.5" y="125.4">7</text>
<text x="113.5" y="122.9">6</text>
<text x="113.5" y="120.3">5</text>
<text x="117.3" y="124">VDD</text>
<text x="117.3" y="121.5">VIO</text>
<text x="132.7" y="121.5">#RST</text>
<text x="140.7" y="120.3">9</text>
<text x="140.7" y="125.4">15</text>
<text x="117.3" y="126.5">REGIN</text>
<text x="127.4" y="126.5">#SUSPEND</text>
<text x="129" y="129.1">SUSPEND</text>
<text x="140.7" y="128">17</text>
<text x="113.5" y="135.6">2</text>
<text x="117.3" y="136.7">GND</text>
<text x="127.3" y="136.7">GPIO1/RXT</text>
<text x="127.4" y="134.1">GPIO0/TXT</text>
<text x="140.7" y="133">14</text>
<text x="140.7" y="135.6">13</text>
<text x="122.9" y="141.8">GPIO3/WAKEUP</text>
<text x="125.1" y="139.2">GPIO2/RS485</text>
<text x="140.7" y="138.1">12</text>
<text x="140.7" y="140.6">11</text>
<text x="113.5" y="148.2">3</text>
<text x="113.5" y="145.7">8</text>
<text x="117.3" y="149.4">D+</text>
<text x="117.3" y="146.8">VBUS</text>
<text x="131.4" y="146.8">RI/CLK</text>
<text x="133.8" y="149.4">DCD</text>
<text x="140.7" y="148.2">24</text>
<text x="140.7" y="145.7">1</text>
<text x="113.5" y="150.8">4</text>
<text x="117.3" y="151.9">D-</text>
<text x="134" y="151.9">DTR</text>
<text x="134" y="154.4">DSR</text>
<text x="140.7" y="153.3">22</text>
<text x="140.7" y="150.8">23</text>
<text x="140.7" y="155.9">21</text>
<text x="134" y="159.5">RXD</text>
<text x="134.1" y="157">TXD</text>
<text x="140.7" y="160.9">19</text>
<text x="140.7" y="158.4">20</text>
<text x="76" y="163.5">1</text>
<text x="97" y="166">4</text>
<text x="97" y="163.5">5</text>
<text x="110" y="163.5">10*2</text>
<text x="117.3" y="164.6">NC</text>
<text x="134.2" y="162.1">RTS</text>
<text x="134.3" y="164.6">CTS</text>
<text x="140.7" y="163.5">18</text>
<text x="76" y="168.5">2</text>
<text x="97" y="168.5">3</text>
</g>
<g font-size="2" fill="#505050">
<text x="158.7" y="130.2">THERMAL</text>
<text x="161.3" y="133.4">PAD</text>
</g>
<g font-size="1.8" fill="#505050">
<text x="30.2" y="28.4" transform="rotate(-90 30.2 28.4)">VBAT</text>
<text x="142.9" y="76.3">IC4</text>
<text x="195.9" y="87.9" transform="rotate(-90 195.9 87.9)">VBAT</text>
<text x="166.7" y="97.9">GND</text>
<text x="115" y="111.8">IC2G$1</text>
<text x="235.5" y="123.9">DTR</text>
<text x="235.5" y="141.6">RTS</text>
<text x="115" y="168.9">CP2102N</text>
</g>
<g font-size="1.8" fill="#800000">
<text x="146.7" y="81.4">LIPO Charger</text>
<text x="147.3" y="79.5">MCP73831/2</text>
<text x="144.8" y="95.3">VDD:</text>
<text x="153" y="95.3">3.75-6V</text>
<text x="144.8" y="97.2">Temp:</text>
<text x="153" y="97.2">-40-85°C</text>
<text x="120.2" y="117.2">USB/UART BRIDGE</text>
<text x="124.1" y="115.3">CP2102N</text>
</g>
<g font-size="1.4" fill="#505050">
<text x="134.8" y="87.7" transform="rotate(-90 134.8 87.7)">D2</text>
<text x="136.3" y="87.7" transform="rotate(-90 136.3 87.7)">ORA</text>
<text x="136.3" y="85" transform="rotate(-90 136.3 85)">NGE</text>
<text x="92.1" y="101.7">RED</text>
<text x="92.1" y="100.1">D1</text>
</g>
</svg>
